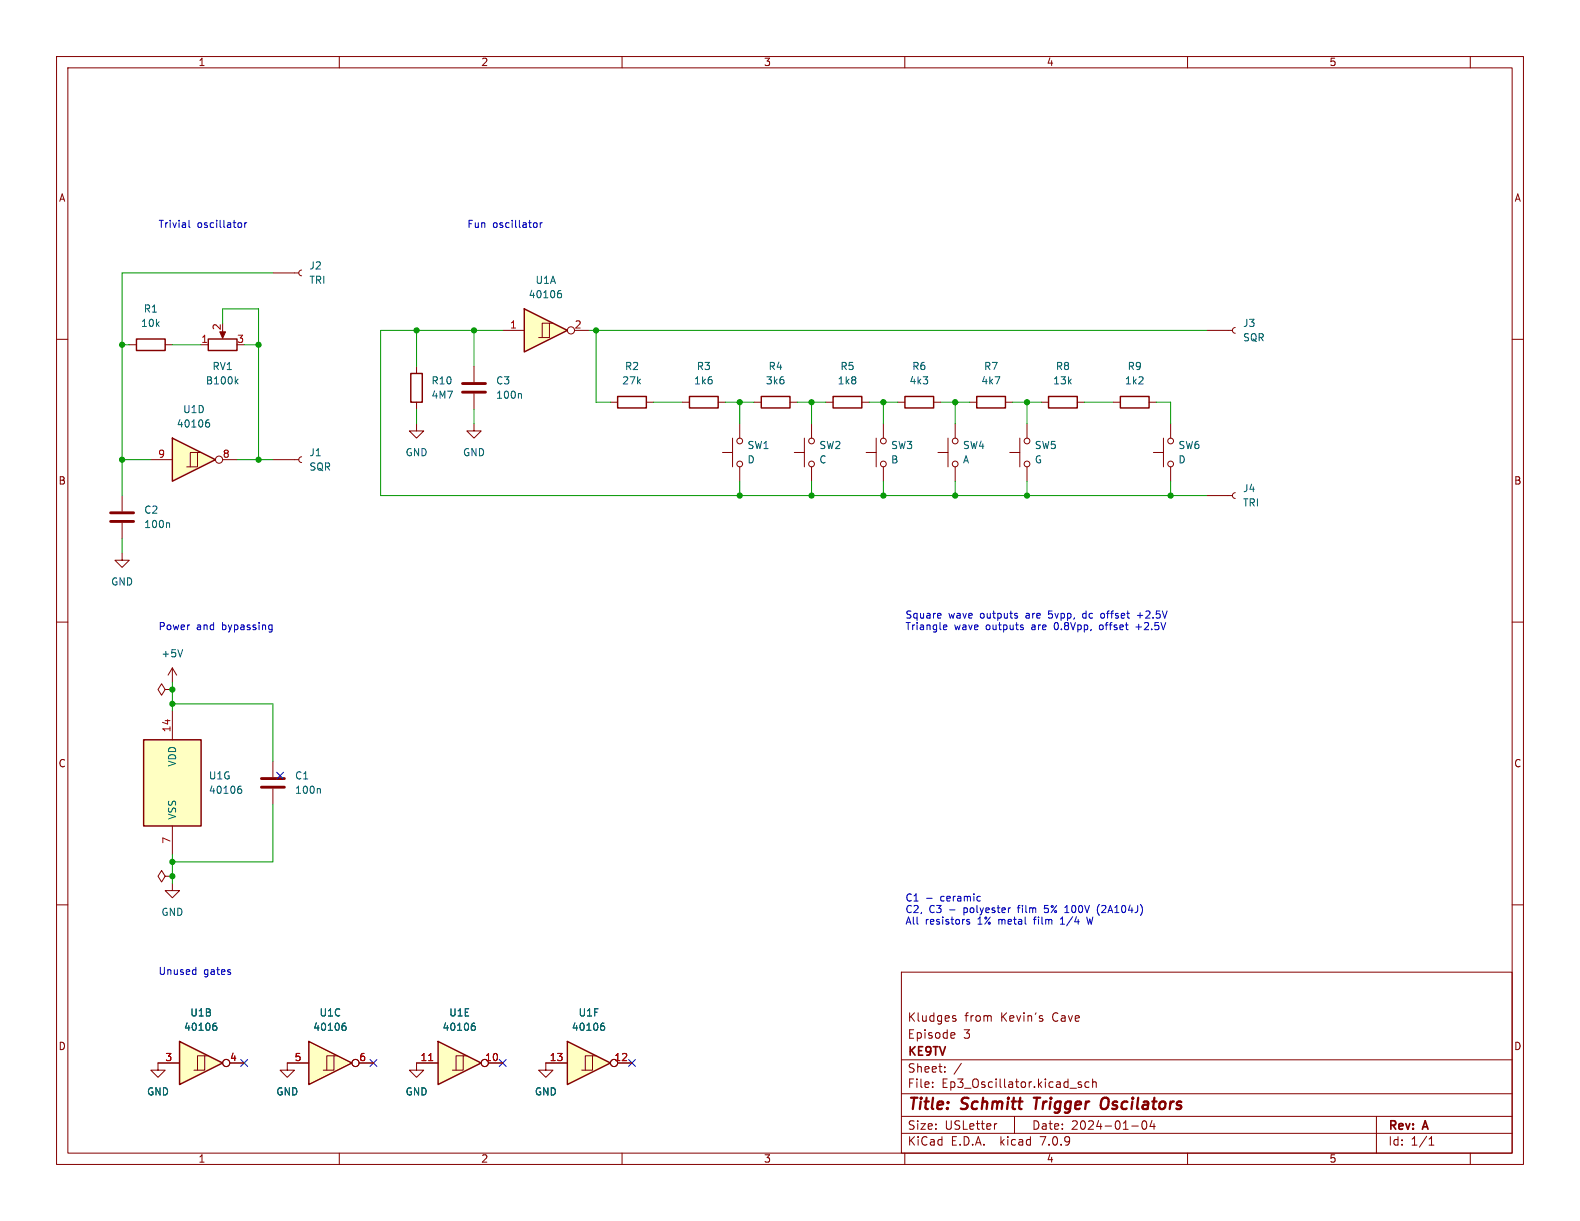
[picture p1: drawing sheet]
<svg xmlns="http://www.w3.org/2000/svg" width="279mm" height="216mm" viewBox="0 0 279 216" stroke-linecap="round" stroke-linejoin="round" font-family="sans-serif">
<g fill="none" stroke="#840000" stroke-width=".18">
<path d="M10 10h259.4v195.9h-259.4zM12 12h255.4v191.9h-255.4zM60 10v2M110 10v2M160 10v2M210 10v2M260 10v2M10 60h2M267.4 60h2M10 110h2M267.4 110h2M29.2 121.9l-.6-1-.7 1 .7 1 .6-1h1.3"/>
<path d="M30.5 121.9h.1M10 160h2M267.4 160h2M159.4 171.9h108v32h-108zM168.5 179.7h.5M184.2 179.6l.2 .1M159.4 197.4h108M159.4 193.4h108M159.4 187.4h108M164.9 192.1v.2M164.9 191.4v.1M167.1 189.4v.2"/>
<path d="M167.1 188.7v.1M168.4 182.6l.4 .1 .1 .2-.8 .2M168.5 180l.4 .1 .2 .2-.1 .2-.4 .1M168.8 183.5l-.4 .1M170 188l-1.3 1.9M176.3 198.7l-.3 .1M179.4 197.4v3M184.2 180.1l.2 .2-.2 .3M191.2 191.4l-.3-.1-.3 .2 .1 .2 .5 .2v.3h-.6M192.6 191.4l-.5-.1-.2 .3v.4l.1 .2h.6M193.2 191.4l.2-.1 .4 .1 .1 .9M193.2 190.8v1.5"/>
<path d="M200.1 199.1h1.2M202.1 198.3l.2-.1a.81 .81 0 0 1 .6 .6 .81 .81 0 0 1-.3 .8l-.2 .1a.81 .81 0 0 1-.3-1.4zM203.7 198.1l-.3 1.1h.9M204.1 198.7v1M243.4 197.4v6.5M60 203.9v2M110 203.9v2M159.4 200.4h108M160 203.9v2M210 203.9v2M252.7 202.5h.9M252.7 201.4l.4-.4v1.5"/>
<path d="M260 203.9v2"/>
</g>
<path d="M182.8 194.1h1.1M183.4 194.1l-.3 2M195.7 194.1a.77 .77 0 0 0-1 .7l-.1 .6 .1 .4 .2 .2a.71 .71 0 0 0 .9-.2" fill="none" stroke="#840000" stroke-width=".4"/>
<path d="M30.5 77.5l7.6 3.8-7.6 3.8z" fill="#ffffc2"/>
<g fill="none" stroke="#840000" stroke-width=".18">
<path d="M39.4 58.4v1M213.4 58.4h4.5M218.4 57.9l-.3 .1-.2 .4 .2 .4 .3 .1M35.6 61h1.2M129.5 77.5v5.1M130.8 74.9v2.6M171.4 71.1h1.3M177.8 71.1h1.3M184.1 71.1h1.3M190.5 71.1h1.3M196.8 71.1h1.3M203.2 71.1h1.3"/>
<path d="M26.7 81.3h3.8M34.9 80h-1.2v2.6M35.6 80h-.7v2.6h-1.9M39.4 81.3h2.5M127.8 80h1.7M130.8 82.6v2.5M213.4 87.6h4.5M218.4 87.1l-.3 .2-.2 .3 .2 .4 .3 .1M30.5 125.7v5.1M48.3 134.6v2.8M48.3 139.4v2.8M30.5 146.1v5"/>
<path d="M27.9 188v1.2h1.3l-1.3 1.3-1.2-1.3h1.2M73.7 188v1.2h1.2l-1.2 1.3-1.3-1.3h1.3"/>
<circle cx="130.8" cy="78" r=".51"/>
<circle cx="38.7" cy="81.3" r=".63"/>
<circle cx="130.8" cy="82" r=".51"/>
</g>
<path d="M36.8 59.9h5.1v2.1h-5.1zM30.5 77.5l7.6 3.8-7.6 3.8zM172.7 70.1h5.1v2h-5.1zM185.4 70.1h5.1v2h-5.1zM198.1 70.1h5.1v2h-5.1zM25.4 130.8h10.2v15.3h-10.2z" fill="none" stroke="#840000" stroke-width=".25"/>
<path d="M36.6 74.7l.4 .1 .1 .2-.1 .4-.4 .1M37 74.2l-.4 .1M41.7 67.4l.4 .5M42.1 67l-.5 .5M42.3 139.5l.3 .1 .1 .1v.5l-.4 .1M42.6 139l-.3 .1M56.5 139.4l.2 .2v.7" fill="none" stroke="#006464" stroke-width=".18"/>
<path d="M46.2 139.2h4.1M46.2 137.7h4.1" fill="none" stroke="#840000" stroke-width=".51"/>
<path d="M25.4 130.8h10.2v15.3h-10.2z" fill="#ffffc2" stroke="#ffffc2" stroke-width=".18"/>
<path d="M38.9 58.7h1l-.5 1.1z" fill="#840000" stroke="#840000" stroke-width=".18"/>
<path d="M31.7 184.2l7.7 3.8-7.7 3.8z" fill="#ffffc2"/>
<g fill="none" stroke="#840000" stroke-width=".18">
<path d="M27.9 188h3.8M36.2 186.7h-1.3v2.5M36.8 186.7h-.6v2.5h-1.9M40.6 188h2.6M50.8 188v1.2h1.3l-1.3 1.3-1.3-1.3h1.3"/>
<circle cx="40" cy="188" r=".63"/>
</g>
<path d="M31.7 184.2l7.7 3.8-7.7 3.8z" fill="none" stroke="#840000" stroke-width=".25"/>
<path d="M37.9 181.4l.3 .1 .1 .1v.5l-.4 .1M38.2 180.9l-.3 .1" fill="none" stroke="#006464" stroke-width=".18"/>
<path d="M100.3 184.2l7.6 3.8-7.6 3.8z" fill="#ffffc2"/>
<g fill="none" stroke="#840000" stroke-width=".18">
<path d="M96.5 188h3.8M104.8 186.7h-1.3v2.5M105.4 186.7h-.6v2.5h-1.9M109.2 188h2.6"/>
<circle cx="108.6" cy="188" r=".63"/>
</g>
<path d="M100.3 184.2l7.6 3.8-7.6 3.8z" fill="none" stroke="#840000" stroke-width=".25"/>
<path d="M106.4 181.4l.4 .1 .1 .1v.5l-.5 .1M106.8 180.9l-.4 .1" fill="none" stroke="#006464" stroke-width=".18"/>
<path d="M54.6 184.2l7.6 3.8-7.6 3.8z" fill="#ffffc2"/>
<g fill="none" stroke="#840000" stroke-width=".18">
<path d="M120.6 71.1h1.3M127 71.1h1.3M133.3 71.1h1.3M139.7 71.1h1.3M142.2 77.5v5.1M143.5 74.9v2.6M146 71.1h1.3M152.4 71.1h1.3M154.9 77.5v5.1M156.2 74.9v2.6M158.7 71.1h1.3M165.1 71.1h1.3"/>
<path d="M205.7 77.5v5.1M207 74.9v2.6M140.5 80h1.7M143.5 82.6v2.5M153.2 80h1.7M156.2 82.6v2.5M204 80h1.7M207 82.6v2.5M29.2 154.9l-.6-1-.7 1 .7 1.1 .6-1.1h1.3M30.5 156.2v1.3h1.2l-1.2 1.3-1.3-1.3h1.3M30.5 154.9h.1M50.8 188h3.8"/>
<path d="M59.1 186.7h-1.3v2.5M59.7 186.7h-.6v2.5h-2M63.5 188h2.5M96.5 188v1.2h1.3l-1.3 1.3-1.3-1.3h1.3"/>
<circle cx="143.5" cy="78" r=".51"/>
<circle cx="156.2" cy="78" r=".51"/>
<circle cx="207" cy="78" r=".51"/>
<circle cx="143.5" cy="82" r=".51"/>
<circle cx="156.2" cy="82" r=".51"/>
<circle cx="207" cy="82" r=".51"/>
<circle cx="62.9" cy="188" r=".63"/>
</g>
<path d="M121.9 70.1h5.1v2h-5.1zM134.6 70.1h5.1v2h-5.1zM147.3 70.1h5.1v2h-5.1zM160 70.1h5.1v2h-5.1zM54.6 184.2l7.6 3.8-7.6 3.8z" fill="none" stroke="#840000" stroke-width=".25"/>
<path d="M60.7 181.4l.4 .1 .1 .1-.1 .5-.4 .1M61.1 180.9l-.4 .1" fill="none" stroke="#006464" stroke-width=".18"/>
<path d="M77.5 184.2l7.6 3.8-7.6 3.8z" fill="#ffffc2"/>
<g fill="none" stroke="#840000" stroke-width=".18">
<path d="M48.3 48.3h4.5M53.3 47.8l-.3 .1-.2 .3 .2 .4 .3 .2M22.9 61h1.2M29.2 61h1.3M73.7 74.9v1.3h1.2l-1.2 1.3-1.3-1.3h1.3M73.7 64.8v1.2M73.7 71.1v1.3M83.8 74.9v1.3h1.3l-1.3 1.3-1.3-1.3h1.3M83.8 64.8v2.8M83.8 69.6v2.8M107.9 71.1h1.3M114.3 71.1h1.3"/>
<path d="M21.6 97.8v1.3h1.3l-1.3 1.2-1.3-1.2h1.3M21.6 87.6v2.8M21.6 92.5v2.8M48.3 81.3h4.5M53.3 80.8l-.3 .1-.2 .4 .2 .3 .3 .2M30.5 118.1l-.8 1.3M30.5 118.1v2.6M30.5 118.1l.7 1.3M73.7 188h3.8M81.9 186.7h-1.3v2.5M82.5 186.7h-.6v2.5h-1.9M86.4 188h2.5"/>
<circle cx="85.7" cy="188" r=".63"/>
</g>
<path d="M24.1 59.9h5.1v2.1h-5.1zM72.6 66h2.1v5.1h-2.1zM109.2 70.1h5.1v2h-5.1zM77.5 184.2l7.6 3.8-7.6 3.8z" fill="none" stroke="#840000" stroke-width=".25"/>
<path d="M75.8 187.5h.7" fill="none" stroke="#a90000" stroke-width=".18"/>
<path d="M92 69.6l.2 .2v.6M29.8 92.4l.2 .2v.7M32.3 114.9l-.4 1.2M83.6 181.4l.3 .1 .2 .1-.1 .5-.4 .1M83.9 180.9l-.3 .1" fill="none" stroke="#006464" stroke-width=".18"/>
<path d="M81.8 69.3h4.1M81.8 67.8h4.1M19.6 92.2h4M19.6 90.7h4" fill="none" stroke="#840000" stroke-width=".51"/>
<path d="M92.7 54.6l7.6 3.8-7.6 3.8z" fill="#ffffc2"/>
<g fill="none" stroke="#840000" stroke-width=".18">
<path d="M88.9 58.4h3.8M97.2 57.2h-1.3v2.5M97.8 57.2h-.6v2.5h-2M101.6 58.4h2.5M167.6 77.5v5.1M168.9 74.9v2.6M180.3 77.5v5.1M181.6 74.9v2.6M165.9 80h1.7M168.9 82.6v2.5M178.6 80h1.7M181.6 82.6v2.5"/>
<path d="M27.9 188h3.8M40.6 188h2.6M50.8 188h3.8M63.5 188h2.5M73.7 188h3.8M86.4 188h2.5M96.5 188h3.8M109.2 188h2.6"/>
<circle cx="101" cy="58.4" r=".63"/>
<circle cx="168.9" cy="78" r=".51"/>
<circle cx="181.6" cy="78" r=".51"/>
<circle cx="168.9" cy="82" r=".51"/>
<circle cx="181.6" cy="82" r=".51"/>
<circle cx="40" cy="188" r=".63"/>
<circle cx="62.9" cy="188" r=".63"/>
<circle cx="85.7" cy="188" r=".63"/>
<circle cx="108.6" cy="188" r=".63"/>
</g>
<path d="M92.7 54.6l7.6 3.8-7.6 3.8z" fill="none" stroke="#840000" stroke-width=".25"/>
<path d="M98.8 51.9h.4l.1 .2-.1 .4-.4 .1M99.2 51.4h-.4M37.9 181.4l.3 .1 .1 .1v.5l-.4 .1M38.2 180.9l-.3 .1M60.7 181.4l.4 .1 .1 .1-.1 .5-.4 .1M61.1 180.9l-.4 .1M83.6 181.4l.3 .1 .2 .1-.1 .5-.4 .1M83.9 180.9l-.3 .1M106.4 181.4l.4 .1 .1 .1v.5l-.5 .1M106.8 180.9l-.4 .1" fill="none" stroke="#006464" stroke-width=".18"/>
<g fill="none" stroke="#0000c2" stroke-width=".18">
<path d="M33.4 39v1l.2 .2M42.3 39.4h.3l.1 .2v.5l-.4 .1M43.3 39.4v.8M43.6 39.4l-.3 .2M94.6 39.4h.3l.1 .2-.1 .5-.3 .1M95.5 39.4v.8M95.9 39.4l-.4 .2M47.8 110.5l.3 .1M48.1 110.5v1l-.1 .2-.3 .1M48.1 111.3h-.3M166.2 108.5l.2 .3-.6 .1M166.3 109.2l-.1 .1"/>
<path d="M166.9 111.3h.5M166.9 110.6l.4-.1 .1 .3-.6 .1M179.8 108.9l.2 .2-.2 .2M179.8 108.5h.1M180.8 110.9l.2 .2-.2 .2M180.8 110.5l.1 .1M191.6 108.5l-.2 .2 .2 .5M194.5 110.6l-.1 .1 .1 .6M195.1 108.5h-.3l-.1 .2v.5l.4 .1M200.9 110.9h.9M201.1 108.8h1M163.9 158.8h.9"/>
<path d="M173 158.5h.4M173.4 159.3h-.4M194.4 159.9a1.47 1.47 0 0 0-.1 1.9M34.5 171.5h.1M34.6 171v1.3M34.6 172.2l-.1 .1M171.4 162.6h-.3l-.2 .2 .1 .1 .4 .2v.3h-.5M178.7 160.5l-.3 .1M184.7 161.3l.2 .1M185.3 160.1h-.6v.6l.2-.1M187.5 163.4h.7M187.8 162.3l-.3 .2"/>
<path d="M188.3 161.4h.7M188.4 160.4l.3-.3v1.3M192.2 162.1l.3 1.3 .2-.9"/>
</g>
<g fill="none" stroke="#009600" stroke-width=".18">
<path d="M39.4 57.2v-2.6h6.3v26.7M48.3 48.3h-26.7v39.3M73.7 58.4v6.4M83.8 58.4v6.4M88.9 58.4h-21.6v29.2h146.1M104.1 58.4h109.3M105.4 58.4v12.7h2.5M21.6 61h1.3M30.5 61h5.1M43.2 61h2.5M73.7 72.4v2.5M83.8 72.4v2.5"/>
<path d="M115.6 71.1h5M128.3 71.1h5M130.8 71.1v3.8M141 71.1h5M143.5 71.1v3.8M153.7 71.1h5M156.2 71.1v3.8M166.4 71.1h5M168.9 71.1v3.8M179.1 71.1h5M181.6 71.1v3.8M191.8 71.1h5"/>
<path d="M204.5 71.1h2.5v3.8M21.6 81.3h5.1M21.6 95.3v2.5M41.9 81.3h6.4M130.8 85.1v2.5M143.5 85.1v2.5M156.2 85.1v2.5M168.9 85.1v2.5M181.6 85.1v2.5M207 85.1v2.5M30.5 124.5h17.8v10.1M30.5 120.7v5"/>
<path d="M30.5 151.1v5.1M48.3 142.2v10.2h-17.8"/>
</g>
<path d="M48.9 136.6l1.2 1.2M50.1 136.6l-1.2 1.2M42.6 187.4l1.2 1.2M43.8 187.4l-1.2 1.2M65.4 187.4l1.2 1.2M66.6 187.4l-1.2 1.2M88.3 187.4l1.2 1.2M89.5 187.4l-1.2 1.2M111.2 187.4l1.2 1.2M112.4 187.4l-1.2 1.2" fill="none" stroke="#000084" stroke-width=".18"/>
<path d="M75.8 187.5h.7" fill="none" stroke="#a90000" stroke-width=".18"/>
<g fill="#009600" stroke="#009600" stroke-width=".18">
<circle cx="130.8" cy="71.1" r=".46"/>
<circle cx="143.5" cy="87.6" r=".46"/>
<circle cx="130.8" cy="87.6" r=".46"/>
<circle cx="143.5" cy="71.1" r=".46"/>
<circle cx="83.8" cy="58.4" r=".46"/>
<circle cx="105.4" cy="58.4" r=".46"/>
<circle cx="30.5" cy="154.9" r=".46"/>
<circle cx="30.5" cy="124.5" r=".46"/>
<circle cx="30.5" cy="121.9" r=".46"/>
<circle cx="30.5" cy="152.4" r=".46"/>
<circle cx="73.7" cy="58.4" r=".46"/>
<circle cx="45.7" cy="81.3" r=".46"/>
<circle cx="45.7" cy="61" r=".46"/>
<circle cx="21.6" cy="61" r=".46"/>
<circle cx="21.6" cy="81.3" r=".46"/>
<circle cx="168.9" cy="71.1" r=".46"/>
<circle cx="156.2" cy="71.1" r=".46"/>
<circle cx="156.2" cy="87.6" r=".46"/>
<circle cx="207" cy="87.6" r=".46"/>
<circle cx="168.9" cy="87.6" r=".46"/>
<circle cx="181.6" cy="87.6" r=".46"/>
<circle cx="181.6" cy="71.1" r=".46"/>
</g>
<g font-size="2.8" fill="#840000">
<text x="160.4" y="196.8">Title:</text>
<text x="170.1" y="196.8">Schmitt</text>
<text x="183.7" y="196.8">Trigger</text>
<text x="196.3" y="196.8">Oscilators</text>
</g>
<g font-size="2.1" fill="#840000">
<text x="160.4" y="183.9">Episode</text>
<text x="160.4" y="180.9">Kludges</text>
<text x="170.3" y="183.9">3</text>
<text x="170.6" y="180.9">from</text>
<text x="177" y="180.9">Kevin's</text>
<text x="186.2" y="180.9">Cave</text>
<text x="160.4" y="189.9">Sheet:</text>
<text x="160.4" y="187.1">KE9TV</text>
<text x="160.4" y="192.6">File:</text>
<text x="166.5" y="192.6">Ep3_Oscillator.kicad_sch</text>
<text x="160.4" y="202.8">KiCad</text>
<text x="160.4" y="200">Size:</text>
<text x="167.1" y="200">USLetter</text>
<text x="168.1" y="202.8">E.D.A.</text>
<text x="177" y="202.8">kicad</text>
<text x="182.4" y="200">Date:</text>
<text x="184.2" y="202.8">7.0.9</text>
<text x="189.4" y="200">2024-01-04</text>
<text x="245.4" y="200.2">Rev:</text>
<text x="245.4" y="202.8">Id:</text>
<text x="249.5" y="202.8">1/1</text>
<text x="251.8" y="200.2">A</text>
</g>
<g font-size="1.8" fill="#840000">
<text x="35" y="11.9">1</text>
<text x="85" y="11.9">2</text>
<text x="135" y="11.9">3</text>
<text x="185" y="11.9">4</text>
<text x="235" y="11.9">5</text>
<text x="10.3" y="35.9">A</text>
<text x="267.7" y="35.9">A</text>
<text x="10.3" y="85.9">B</text>
<text x="267.7" y="85.9">B</text>
<text x="10.3" y="135.9">C</text>
<text x="267.7" y="135.9">C</text>
<text x="10.3" y="185.9">D</text>
<text x="267.7" y="185.9">D</text>
<text x="35" y="205.8">1</text>
<text x="85" y="205.8">2</text>
<text x="135" y="205.8">3</text>
<text x="185" y="205.8">4</text>
<text x="235" y="205.8">5</text>
</g>
<g font-size="1.8" fill="#0000c2">
<text x="27.9" y="40.4">Trivial</text>
<text x="34.9" y="40.4">oscillator</text>
<text x="82.5" y="40.4">Fun</text>
<text x="87.1" y="40.4">oscillator</text>
<text x="27.9" y="111.5">Power</text>
<text x="34.7" y="111.5">and</text>
<text x="39.4" y="111.5">bypassing</text>
<text x="160" y="109.5">Square</text>
<text x="160" y="111.5">Triangle</text>
<text x="167.7" y="109.5">wave</text>
<text x="168.8" y="111.5">wave</text>
<text x="173.4" y="109.5">outputs</text>
<text x="174.5" y="111.5">outputs</text>
<text x="181.7" y="109.5">are</text>
<text x="182.7" y="111.5">are</text>
<text x="185.9" y="109.5">5vpp,</text>
<text x="186.9" y="111.5">0.8Vpp,</text>
<text x="192.1" y="109.5">dc</text>
<text x="195.1" y="111.5">offset</text>
<text x="195.5" y="109.5">offset</text>
<text x="201.7" y="111.5">+2.5V</text>
<text x="202.1" y="109.5">+2.5V</text>
<text x="160" y="159.5">C1</text>
<text x="160" y="161.5">C2,</text>
<text x="164.3" y="161.5">C3</text>
<text x="166.4" y="159.5">ceramic</text>
<text x="167.9" y="161.5">-</text>
<text x="170.7" y="161.5">polyester</text>
<text x="180.5" y="161.5">film</text>
<text x="185.3" y="161.5">5%</text>
<text x="189.2" y="161.5">100V</text>
<text x="195.1" y="161.5">(2A104J)</text>
<text x="160" y="163.6">All</text>
<text x="163.6" y="163.6">resistors</text>
<text x="173" y="163.6">1%</text>
<text x="176.8" y="163.6">metal</text>
<text x="183.3" y="163.6">film</text>
<text x="188.2" y="163.6">1/4</text>
<text x="193.1" y="163.6">W</text>
<text x="27.9" y="172.5">Unused</text>
<text x="36" y="172.5">gates</text>
</g>
<g font-size="1.8" fill="#006464">
<text x="54.6" y="47.9">J2</text>
<text x="54.6" y="50.4">TRI</text>
<text x="93.4" y="52.9">40106</text>
<text x="94.6" y="50.4">U1A</text>
<text x="24.8" y="58">10k</text>
<text x="25.3" y="55.5">R1</text>
<text x="219.7" y="58">J3</text>
<text x="37.5" y="65.6">RV1</text>
<text x="110.4" y="65.6">R2</text>
<text x="123.1" y="65.6">R3</text>
<text x="135.8" y="65.6">R4</text>
<text x="148.5" y="65.6">R5</text>
<text x="161.2" y="65.6">R6</text>
<text x="173.9" y="65.6">R7</text>
<text x="186.6" y="65.6">R8</text>
<text x="199.3" y="65.6">R9</text>
<text x="219.7" y="60.6">SQR</text>
<text x="36.3" y="68.2">B100k</text>
<text x="76.2" y="68.2">R10</text>
<text x="76.2" y="70.7">4M7</text>
<text x="87.6" y="68.2">C3</text>
<text x="87.6" y="70.7">100n</text>
<text x="109.9" y="68.2">27k</text>
<text x="122.6" y="68.2">1k6</text>
<text x="135.3" y="68.2">3k6</text>
<text x="148" y="68.2">1k8</text>
<text x="160.7" y="68.2">4k3</text>
<text x="173.4" y="68.2">4k7</text>
<text x="186.1" y="68.2">13k</text>
<text x="198.8" y="68.2">1k2</text>
<text x="31.2" y="75.8">40106</text>
<text x="32.3" y="73.3">U1D</text>
<text x="54.6" y="80.9">J1</text>
<text x="54.6" y="83.4">SQR</text>
<text x="71.6" y="80.9">GND</text>
<text x="81.8" y="80.9">GND</text>
<text x="132.1" y="79.6">SW1</text>
<text x="132.1" y="82.1">D</text>
<text x="144.8" y="79.6">SW2</text>
<text x="144.8" y="82.1">C</text>
<text x="157.5" y="79.6">SW3</text>
<text x="157.5" y="82.1">B</text>
<text x="170.2" y="79.6">SW4</text>
<text x="170.2" y="82.1">A</text>
<text x="182.9" y="79.6">SW5</text>
<text x="182.9" y="82.1">G</text>
<text x="208.3" y="79.6">SW6</text>
<text x="208.3" y="82.1">D</text>
<text x="219.7" y="87.2">J4</text>
<text x="219.7" y="89.8">TRI</text>
<text x="25.4" y="91">C2</text>
<text x="25.4" y="93.6">100n</text>
<text x="19.6" y="103.7">GND</text>
<text x="28.4" y="116.4">+5V</text>
<text x="31.3" y="135.7" transform="rotate(-90 31.3 135.7)">VDD</text>
<text x="36.8" y="140.6">40106</text>
<text x="36.8" y="138">U1G</text>
<text x="52.1" y="138">C1</text>
<text x="52.1" y="140.6">100n</text>
<text x="31.3" y="145" transform="rotate(-90 31.3 145)">VSS</text>
<text x="28.4" y="162.2">GND</text>
<text x="33.6" y="179.9">U1B</text>
<text x="56.4" y="179.9">U1C</text>
<text x="79.3" y="179.9">U1E</text>
<text x="102.2" y="179.9">U1F</text>
<text x="32.4" y="182.5">40106</text>
<text x="55.3" y="182.5">40106</text>
<text x="78.2" y="182.5">40106</text>
<text x="101" y="182.5">40106</text>
<text x="25.9" y="193.9">GND</text>
<text x="48.8" y="193.9">GND</text>
<text x="71.6" y="193.9">GND</text>
<text x="94.5" y="193.9">GND</text>
</g>
<g font-size="1.8" fill="#a90000">
<text x="39.1" y="58.5" transform="rotate(-90 39.1 58.5)">2</text>
<text x="90.1" y="58.2">1</text>
<text x="101.5" y="58.2">2</text>
<text x="35.5" y="60.7">1</text>
<text x="41.8" y="60.7">3</text>
<text x="27.9" y="81">9</text>
<text x="39.3" y="81">8</text>
<text x="30.2" y="129.6" transform="rotate(-90 30.2 129.6)">14</text>
<text x="30.2" y="149.3" transform="rotate(-90 30.2 149.3)">7</text>
<text x="29.1" y="187.7">3</text>
<text x="40.6" y="187.7">4</text>
<text x="52" y="187.7">5</text>
<text x="63.4" y="187.7">6</text>
<text x="74.3" y="187.7">11</text>
<text x="85.7" y="187.7">10</text>
<text x="97.1" y="187.7">13</text>
<text x="108.5" y="187.7">12</text>
</g>
</svg>
